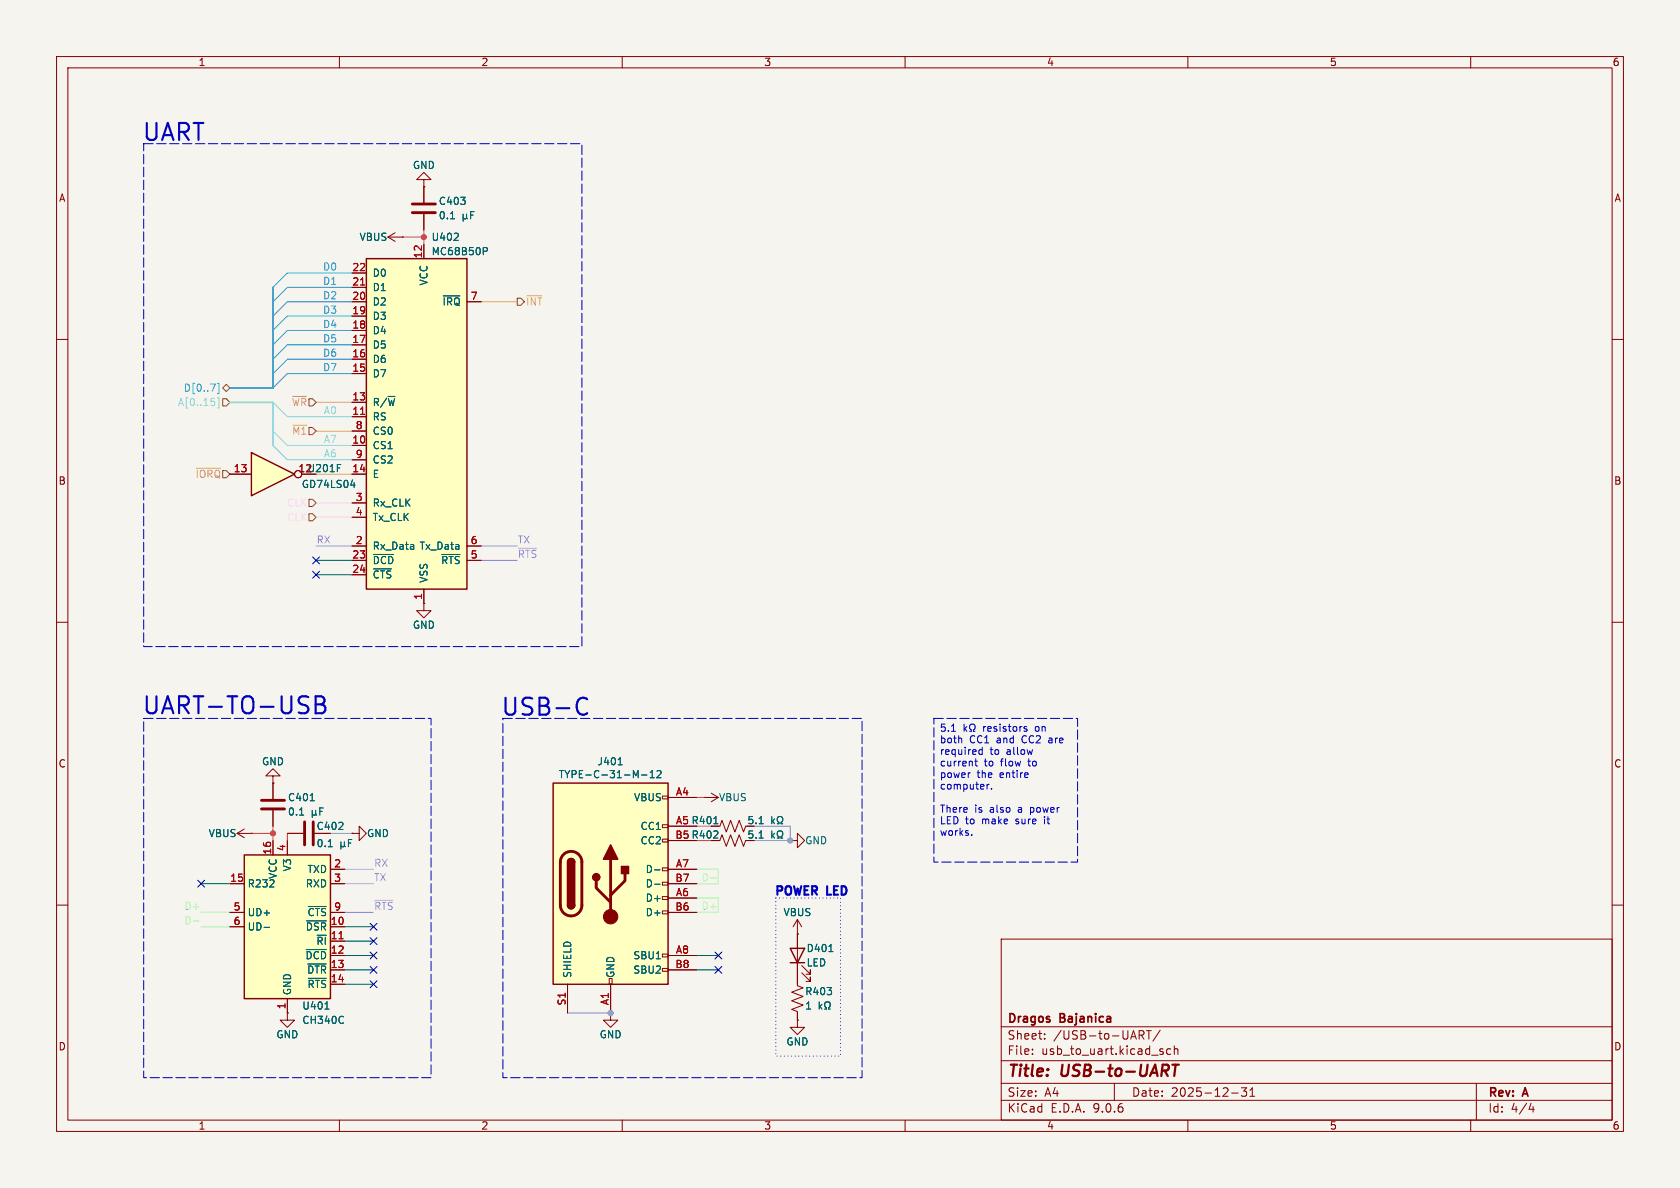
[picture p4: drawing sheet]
<svg xmlns="http://www.w3.org/2000/svg" width="297mm" height="210mm" viewBox="0 0 297 210" stroke-linecap="round" stroke-linejoin="round" font-family="sans-serif">
<path d="M0 0h297v210h-297z" fill="#f5f4ef" stroke="#f5f4ef" stroke-width=".18"/>
<g fill="none" stroke="#840000" stroke-width=".18">
<path d="M10 10h277v190h-277zM12 12h273v186h-273zM60 10v2M110 10v2M160 10v2M210 10v2M260 10v2M10 60h2M285 60h2M10 110h2M285 110h2M62.2 147.3h1.3v-1.2l1.3 1.2-1.3 1.3v-1.3"/>
<path d="M62.2 147.3h.1M125.7 148.6h1.6l.3-1 .8 2 .8-2 .7 2 .8-2 .7 2 .4-1M10 160h2M107.9 179.1v1.2h1.3l-1.3 1.3-1.2-1.3h1.2M107.9 179.1h.1M177 166h108v32h-108zM285 160h2M60 198v2M110 198v2M160 198v2M177 194.5h108M177 191.5h108"/>
<path d="M177 187.5h108M177 181.5h108M182.5 186.3v.1M182.5 185.5v.1M184.7 183.6v.1M184.7 182.8v.1M197 191.5v3M201.4 183l.7-.1 .1-.2v-.4l-.2-.1h-.6v1.5M201.7 183l.5 .7M202.7 182.2h.8M203.1 182.2v1.5M205.1 182.1l-1.3 2"/>
<path d="M205.5 185.9l.2 .2-.2 .3M205.5 185.4l.1 .1M207 185.5l-.5-.1-.3 .3v.4l.2 .2h.6M207.6 185.5l.2-.1 .4 .1v.9M207.6 184.9v1.5M210 198v2M217.7 193.2h1.2M219.5 192.3h.9l-.5 .6 .4 .1v.7l-.2 .1h-.4l-.2-.1M221 193.8h.8M221 192.7l.4-.4v1.5M260 198v2M261 191.5v6.5"/>
<path d="M270.7 195l-.4 1.1h.9M271 195.6v1"/>
</g>
<path d="M207.3 188.2h1.1M207.8 188.2l-.2 2" fill="none" stroke="#840000" stroke-width=".4"/>
<path d="M134.2 148.2h.7M136.4 146.9v1.3M136.6 147.7l.3 .5M136.9 147.3l-.5 .5M137.4 148.2h.3v-.3a.54 .54 0 0 1-.3-.7 .54 .54 0 0 1 .8-.3 .58 .58 0 0 1-.1 1v.3h.3" fill="none" stroke="#006464" stroke-width=".18"/>
<path d="M97.8 138.4h20.3v35.6h-20.3z" fill="#ffffc2"/>
<g fill="none" stroke="#840000" stroke-width=".18">
<path d="M74.9 106.7v1.3h1.3l-1.3 1.2-1.2-1.2h1.2M74.9 106.7h.1M48.3 137.2h1.2l-1.2-1.3-1.3 1.3h1.3v1.2M48.3 138.4h.1M48.3 138.4v2.8M41.9 147.3l1.3 .8M41.9 147.3h2.5M43.2 146.6l-1.3 .7M44.4 147.3h.1M48.3 143.3v2.8M50.8 147.3h2.8M117.1 140.7h1v.5h-1z"/>
<path d="M117.1 145.8h1v.5h-1zM117.1 148.3h1v.5h-1zM117.1 153.4h1v.5h-1zM117.1 156h1v.5h-1zM117.1 158.5h1v.5h-1zM118.1 141h5.1M118.1 146.1h5.1M118.1 148.6h5.1M118.1 153.7h5.1M118.1 156.2h5.1M118.1 158.8h5.1M124.5 141h.1"/>
<path d="M124.5 141h2.5M125.7 146.1h1.6l.3-1.1 .8 2.1 .8-2.1 .7 2.1 .8-2.1 .7 2.1 .4-1M125.7 140.2l1.3 .8M127 141l-1.3 .7M139.7 148.6h1.3v-1.3l1.2 1.3-1.2 1.3v-1.3M139.7 148.6h.1M100.3 174v5.1M107.7 173h.5v1h-.5zM107.9 174v5.1M117.1 161h1v.5h-1zM117.1 168.7h1v.5h-1zM117.1 171.2h1v.5h-1z"/>
<path d="M118.1 161.3h5.1M118.1 168.9h5.1M118.1 171.5h5.1"/>
</g>
<path d="M97.8 138.4h20.3v35.6h-20.3zM100.3 152.4a.64 .64 0 0 1 .7-.6 .64 .64 0 0 1 .6 .6M100.3 160a.64 .64 0 0 0 .7 .7 .64 .64 0 0 0 .6-.7" fill="none" stroke="#840000" stroke-width=".25"/>
<path d="M46.2 141.5h4.1M46.2 143h4.1M53.8 145.3v4.1M55.4 145.3v4.1M99.6 151.1a1.9 1.9 0 0 1 2.1-.5 1.9 1.9 0 0 1 1.2 1.8v7.6a1.91 1.91 0 0 1-1.9 1.9 1.91 1.91 0 0 1-1.9-1.9v-7.7l.1-.7zM105.4 155.7v1.3l2.5 2.5M107.9 151.9v10.2M110.5 154.4v1.3l-2.6 2.5" fill="none" stroke="#840000" stroke-width=".51"/>
<g fill="#840000" stroke="#840000" stroke-width=".25">
<path d="M100.3 152.4h1.3v7.6h-1.3z"/>
<path d="M100.5 152a.64 .64 0 0 1 .7-.2 .64 .64 0 0 1 .4 .6h-1.3z"/>
<path d="M100.3 160h1.3a.64 .64 0 0 1-.6 .7 .64 .64 0 0 1-.7-.7z"/>
<path d="M107.9 149.4l1.3 2.5h-2.5z"/>
<path d="M109.9 153.2h1.2v1.2h-1.2z"/>
<circle cx="105.4" cy="155.1" r=".63"/>
</g>
<circle cx="107.9" cy="162.1" r="1.27" fill="#840000" stroke="#840000" stroke-width=".18"/>
<g fill="none" stroke="#006464" stroke-width=".18">
<path d="M109.3 135.2h.7M113.4 137h1M114.9 137.5h.8M114.9 136.6l.4-.4v1.3M116.1 136.3l.5-.1 .3 .4-.8 .9h.8M53 144.1h.7M54.8 141.5h.8M55.2 143.9l.2 .2h.2l.2-.2M55.2 143.2v1.3M55.8 143.9l.2 .2M55.8 143.2v.7M56.5 143.4h.5"/>
<path d="M57.1 142.8h-.6v1.3M58 149.7h.8M60.3 149.5l.2 .2h.2l.2-.2M60.3 148.8v1.3M60.9 149.5l.2 .2M60.9 148.8v.7M61.6 149h.4M62.2 148.4h-.6v1.3M115.7 153.8h1M115.7 156.3h1M126.2 145.6h.7M134.2 145.6h.7"/>
<path d="M136.4 144.3v1.3M136.6 145.1l.3 .5M136.9 144.8l-.5 .5M137.4 145.6h.3v-.2a.54 .54 0 0 1-.3-.8 .54 .54 0 0 1 .8-.2 .58 .58 0 0 1-.1 1v.2h.3"/>
</g>
<path d="M43.2 151.1h15.2v25.4h-15.2z" fill="#ffffc2"/>
<path d="M43.2 151.1h15.2v25.4h-15.2zM139.7 167.6h2.5l-1.2 2.6zM139.7 170.2h2.5" fill="none" stroke="#840000" stroke-width=".25"/>
<g fill="none" stroke="#840000" stroke-width=".18">
<path d="M40.6 156.2h2.6M48.3 148.6v2.5M50.8 148.6v2.5M58.4 156.2h2.6M58.4 153.7h2.6M40.6 161.3h2.6M40.6 163.8h2.6M50.8 179.1v1.2h1.3l-1.3 1.3-1.3-1.3h1.3M50.8 179.1h.1M50.8 176.5v2.6M58.4 161.3h2.6M58.4 163.8h2.6"/>
<path d="M58.4 166.4h2.6M58.4 168.9h2.6M58.4 171.5h2.6M58.4 174h2.6M141 162.6v11.6l1 .4-2 .8 2 .7-2 .8 2 .8-2 .7 1 .4v1.5M141 165.1h.1M141 162.6l-.8 1.2M141 162.6l.7 1.2M141.7 172l1.6 1.5v-.8v.8h-.8M141.7 170.7l1.6 1.5v-.7v.7h-.8M141 180.3v1.3h1.2l-1.2 1.3-1.3-1.3h1.3M141 180.3h.1"/>
</g>
<g fill="none" stroke="#006464" stroke-width=".18">
<path d="M46.7 163.9h1M54.1 167.9h3.6M54.2 162.8h3.5M54.4 170.4h3.3M54.5 160.2h3.2M54.5 172.9h3.2M57.4 178.4h.8M60.6 179.7l.1 .1M144.8 177.1v1.3M145 177.9l.3 .5M145.3 177.5l-.5 .5M145.8 178.4h.3v-.3a.54 .54 0 0 1-.3-.7 .54 .54 0 0 1 .8-.2 .58 .58 0 0 1-.1 .9v.3h.3"/>
<path d="M146.5 168.2h.8M60.7 180.8l-.1 .1"/>
</g>
<path d="M59.9 166h.8" fill="none" stroke="#a90000" stroke-width=".18"/>
<path d="M64.8 45.7h17.7v58.4h-17.7z" fill="#ffffc2"/>
<path d="M64.8 45.7h17.7v58.4h-17.7z" fill="none" stroke="#840000" stroke-width=".25"/>
<g fill="none" stroke="#840000" stroke-width=".18">
<path d="M74.9 31.8h1.3l-1.3-1.3-1.2 1.3h1.2v1.2M74.9 33h.1M74.9 33v2.8M74.9 37.8v2.8M62.2 48.3h2.6M62.2 50.8h2.6M62.2 53.3h2.6M62.2 55.9h2.6M62.2 58.4h2.6M68.6 41.9l1.2 .8M68.6 41.9h2.5M69.8 41.1l-1.2 .8"/>
<path d="M71.1 41.9h.1M74.9 43.2v2.5M82.5 53.3h2.6M62.2 61h2.6M62.2 63.5h2.6M62.2 66h2.6M62.2 71.1h2.6M62.2 73.7h2.6M62.2 76.2h2.6M62.2 78.7h2.6M62.2 81.3h2.6M62.2 83.8h2.6"/>
<path d="M62.2 88.9h2.6M62.2 91.4h2.6M62.2 96.5h2.6M62.2 99.1h2.6M82.5 96.5h2.6M82.5 99.1h2.6M62.2 101.6h2.6M74.9 104.1v2.6"/>
</g>
<path d="M63.7 50.4h.8M63.7 73.2h.8" fill="none" stroke="#a90000" stroke-width=".18"/>
<g fill="none" stroke="#006464" stroke-width=".18">
<path d="M79.6 38.7h.8M81.9 38.5l.2 .2h.2l.2-.2M81.9 37.8v1.3M82.5 38.5l.2 .2M82.5 37.8v.7M83.2 38h.4M83.8 37.4h-.6v1.3M78.4 52.3h2.9M80.2 42.5h.8M81 41.3v.5M85.4 43.8h.5l.3 .2-.2 .4h-.6M66 98h3.6"/>
<path d="M78.1 98h3.2M66 100.6h3.2"/>
</g>
<path d="M72.9 36.1h4.1M72.9 37.6h4.1" fill="none" stroke="#840000" stroke-width=".51"/>
<path d="M44.4 80l7.7 3.8-7.7 3.8z" fill="#ffffc2"/>
<path d="M44.4 80l7.7 3.8-7.7 3.8z" fill="none" stroke="#840000" stroke-width=".25"/>
<g fill="none" stroke="#840000" stroke-width=".18">
<path d="M74.9 33h.1M74.9 33v2.8M74.9 37.8v2.8M62.2 48.3h2.6M62.2 50.8h2.6M62.2 53.3h2.6M62.2 55.9h2.6M62.2 58.4h2.6M71.1 41.9h.1M74.9 43.2v2.5M82.5 53.3h2.6M62.2 61h2.6"/>
<path d="M62.2 63.5h2.6M62.2 66h2.6M62.2 71.1h2.6M62.2 73.7h2.6M62.2 76.2h2.6M62.2 78.7h2.6M40.6 83.8h3.8M62.2 83.8h2.6M62.2 81.3h2.6M62.2 88.9h2.6M62.2 91.4h2.6M62.2 96.5h2.6"/>
<path d="M62.2 99.1h2.6M82.5 96.5h2.6M82.5 99.1h2.6M62.2 101.6h2.6M74.9 106.7h.1M74.9 104.1v2.6M48.3 138.4h.1M48.3 138.4v2.8M40.6 156.2h2.6M44.4 147.3h.1M48.3 143.3v2.8M48.3 148.6v2.5"/>
<path d="M50.8 148.6v2.5M50.8 147.3h2.8M58.4 153.7h2.6M58.4 156.2h2.6M62.2 147.3h.1M118.1 148.6h5.1M118.1 141h5.1M118.1 146.1h5.1M118.1 153.7h5.1M118.1 156.2h5.1M118.1 158.8h5.1M125.7 148.6h1.3"/>
<path d="M125.7 146.1h1.3M40.6 161.3h2.6M40.6 163.8h2.6M50.8 179.1h.1M50.8 176.5v2.6M58.4 161.3h2.6M58.4 168.9h2.6M58.4 171.5h2.6M58.4 163.8h2.6M58.4 166.4h2.6M58.4 174h2.6M100.3 174v5.1"/>
<path d="M107.9 179.1h.1M107.9 174v5.1M118.1 161.3h5.1M118.1 168.9h5.1M118.1 171.5h5.1M141 165.1h.1M141 165.1v2.5M141 170.2v3.8M141 179.1v1.2M141 180.3h.1"/>
<circle cx="52.7" cy="83.8" r=".63"/>
</g>
<g fill="none" stroke="#006464" stroke-width=".18">
<path d="M79.6 38.7h.8M81.9 38.5l.2 .2h.2l.2-.2M81.9 37.8v1.3M82.5 38.5l.2 .2M82.5 37.8v.7M83.2 38h.4M83.8 37.4h-.6v1.3M78.4 52.3h2.9M80.2 42.5h.8M81 41.3v.5M85.4 43.8h.5l.3 .2-.2 .4h-.6M59.6 82.1h.6"/>
<path d="M62 85.8h.8M62.6 85.3v.9M66 98h3.6M78.1 98h3.2M66 100.6h3.2M109.3 135.2h.7M113.4 137h1M114.9 137.5h.8M114.9 136.6l.4-.4v1.3M116.1 136.3l.5-.1 .3 .4-.8 .9h.8M53 144.1h.7M54.8 141.5h.8"/>
<path d="M55.2 143.9l.2 .2h.2l.2-.2M55.2 143.2v1.3M55.8 143.9l.2 .2M55.8 143.2v.7M56.5 143.4h.5M57.1 142.8h-.6v1.3M58 149.7h.8M60.3 149.5l.2 .2h.2l.2-.2M60.3 148.8v1.3M60.9 149.5l.2 .2M60.9 148.8v.7M61.6 149h.4"/>
<path d="M62.2 148.4h-.6v1.3M115.7 153.8h1M115.7 156.3h1M126.2 145.6h.7M134.2 148.2h.7M134.2 145.6h.7M136.4 144.3v1.3M136.4 146.9v1.3M136.6 147.7l.3 .5M136.6 145.1l.3 .5M136.9 147.3l-.5 .5M136.9 144.8l-.5 .5"/>
<path d="M137.4 148.2h.3v-.3a.54 .54 0 0 1-.3-.7 .54 .54 0 0 1 .8-.3 .58 .58 0 0 1-.1 1v.3h.3M137.4 145.6h.3v-.2a.54 .54 0 0 1-.3-.8 .54 .54 0 0 1 .8-.2 .58 .58 0 0 1-.1 1v.2h.3M46.7 163.9h1M54.1 167.9h3.6M54.2 162.8h3.5M54.4 170.4h3.3M54.5 160.2h3.2M54.5 172.9h3.2M57.4 178.4h.8M60.6 179.7l.1 .1M144.8 177.1v1.3M145 177.9l.3 .5"/>
<path d="M145.3 177.5l-.5 .5M145.8 178.4h.3v-.3a.54 .54 0 0 1-.3-.7 .54 .54 0 0 1 .8-.2 .58 .58 0 0 1-.1 .9v.3h.3M146.5 168.2h.8M60.7 180.8l-.1 .1"/>
</g>
<path d="M91.4 52.7h.7l.6 .6-.6 .7h-.7zM39.4 70.5h.6l.6 .6-.6 .7h-.6zM39.4 68.6l.6-.7 .6 .7-.6 .6zM54.6 88.3h.6l.7 .6-.7 .6h-.6zM54.6 90.8h.6l.7 .6-.7 .7h-.6z" fill="none" stroke="#725600" stroke-width=".18"/>
<path d="M85.1 53.3h6.3M93.1 52.3h2.7M51.7 70.1h2.5M51.8 75.2h2.4M55.9 76.2h6.3M55.9 71.1h6.3M34.7 82.8h4.3M55.9 83.8h6.3" fill="none" stroke="#ffa332" stroke-width=".18"/>
<path d="M37.9 71v.6M38.4 70.3h.3v1.8h-.3M48.3 78.7l2.5 2.6h11.4M48.3 76.2l2.5 2.5h11.4M48.3 71.1l2.5 2.6h11.4" fill="none" stroke="#81f3ff" stroke-width=".18"/>
<path d="M62.2 53.3h-11.4l-2.5 2.6M62.2 55.9h-11.4l-2.5 2.5M62.2 58.4h-11.4l-2.5 2.6M62.2 48.3h-11.4l-2.5 2.5M62.2 50.8h-11.4l-2.5 2.5M38.4 67.8h.3v1.8h-.3M62.2 66h-11.4l-2.5 2.6M62.2 63.5h-11.4l-2.5 2.5M62.2 61h-11.4l-2.5 2.5" fill="none" stroke="#2095ff" stroke-width=".18"/>
<path d="M55.9 96.5h6.3M85.1 96.5h6.3M85.1 99.1h6.3M91.7 96.9h3.2M61 156.2h5M61 153.7h5M66.3 159.2h3.2M61 161.3h5" fill="none" stroke="#cb5dff" stroke-width=".18"/>
<path d="M123.2 158.8h3.8v2.5h-3.8M123.2 153.7h3.8v2.5h-3.8M125.6 155.2h1M34.2 162.8h1M35.6 161.3h5M35.6 163.8h5" fill="none" stroke="#80ff8d" stroke-width=".18"/>
<path d="M40.6 71.1h7.7v7.6" fill="none" stroke="#81f3ff" stroke-width=".3"/>
<path d="M48.3 50.8v17.8h-7.7" fill="none" stroke="#2095ff" stroke-width=".3"/>
<path d="M71.1 41.9h3.8M74.9 40.6v2.6M44.4 147.3h3.9M48.3 146.1v2.5M50.8 147.3v1.3M123.2 141h1.3" fill="none" stroke="#ff4e51" stroke-width=".18"/>
<path d="M55.9 99.1h6.3M55.9 101.6h6.3M35.6 156.2h5M61 171.5h5M61 174h5M61 166.4h5M61 168.9h5M61 163.8h5M123.2 171.5h3.8M123.2 168.9h3.8" fill="none" stroke="#009600" stroke-width=".18"/>
<path d="M58.4 147.3h3.8M133.3 146.1h6.4v2.5h-6.4M100.3 179.1h7.6" fill="none" stroke="#8695af" stroke-width=".18"/>
<path d="M55.9 88.9h6.3M55.9 91.4h6.3" fill="none" stroke="#ffc8e9" stroke-width=".18"/>
<g fill="none" stroke="#000084" stroke-width=".18">
<path d="M55.3 98.5l1.2 1.2M56.5 98.5l-1.2 1.2M55.3 101l1.2 1.2M56.5 101l-1.2 1.2M35 155.6l1.2 1.2M36.2 155.6l-1.2 1.2M65.4 173.4l1.2 1.2M65.4 163.2l1.2 1.2M65.4 165.8l1.2 1.2M65.4 170.8l1.2 1.3M65.4 168.3l1.2 1.2M66.6 173.4l-1.2 1.2"/>
<path d="M66.6 163.2l-1.2 1.2M66.6 165.8l-1.2 1.2M66.6 170.8l-1.2 1.3M66.6 168.3l-1.2 1.2M126.4 168.3l1.2 1.2M126.4 170.8l1.2 1.3M127.6 168.3l-1.2 1.2M127.6 170.8l-1.2 1.3"/>
</g>
<path d="M25.4 25.4h77.5v88.9h-77.5zM25.4 127h50.8v63.5h-50.8zM88.9 127h63.5v63.5h-63.5zM165.1 127h25.4v25.4h-25.4z" fill="none" stroke="#0000c2" stroke-width=".18" stroke-dasharray="1.7 .6"/>
<g fill="none" stroke="#0000c2" stroke-width=".18">
<path d="M168.2 129.3h.7M170 130.5v.8M170.4 128v1.3M170.6 128.8l.3 .5M170.9 128.4l-.5 .5M171.4 136.6h.1M171.4 129.3h.3v-.3a.54 .54 0 0 1-.3-.7 .54 .54 0 0 1 .8-.2 .58 .58 0 0 1-.1 .9v.3h.3M172.5 134.1v1.1l.3 .2M173 133.1l.3 .3 .4-.1M173.7 132.1v1.3M173.7 132.6l-.4-.1-.3 .3M174.5 138.7v.8"/>
<path d="M174.9 138.7l-.4 .2M175.3 139.4v.1M181.1 128.8l.4 .1 .1 .2-.2 .2-.4-.1M181.1 128.5h.4M171.8 147.6v.1"/>
</g>
<path d="M55.8 123.1h1a.73 .73 0 0 1 .6 .7 .73 .73 0 0 1-.6 .7 .8 .8 0 0 1 .7 .7 .8 .8 0 0 1-.6 .9h-1.1zM55.8 124.5h1M102.5 123.5a1.05 1.05 0 0 1 1.3 .1M103.8 126.1a1.05 1.05 0 0 1-1.3 .1" fill="none" stroke="#0000c2" stroke-width=".38"/>
<path d="M137.2 158.8h11.4v27.9h-11.4z" fill="none" stroke="#0000c2" stroke-width=".18" stroke-dasharray="0 .6"/>
<path d="M63.7 50.4h.8M63.7 73.2h.8M59.9 166h.8" fill="none" stroke="#a90000" stroke-width=".18"/>
<g fill="#ff4e51" stroke="#ff4e51" stroke-width=".18">
<circle cx="74.9" cy="41.9" r=".46"/>
<circle cx="48.3" cy="147.3" r=".46"/>
</g>
<g fill="#8695af" stroke="#8695af" stroke-width=".18">
<circle cx="139.7" cy="148.6" r=".46"/>
<circle cx="107.9" cy="179.1" r=".46"/>
</g>
<g font-size="4.2" fill="#0000c2">
<text x="25" y="25.4">UART</text>
<text x="25" y="126.8">UART-TO-USB</text>
<text x="88.4" y="127">USB-C</text>
</g>
<g font-size="2.8" fill="#840000">
<text x="178" y="190.9">Title:</text>
<text x="187.7" y="190.9">USB-to-UART</text>
</g>
<g font-size="2.1" fill="#0000c2">
<text x="136.7" y="158.8">POWER</text>
<text x="146.3" y="158.8">LED</text>
</g>
<g font-size="2.1" fill="#840000">
<text x="178" y="184">Sheet:</text>
<text x="178" y="181.2">Dragos</text>
<text x="186.2" y="184">/USB-to-UART/</text>
<text x="187.5" y="181.2">Bajanica</text>
<text x="178" y="186.7">File:</text>
<text x="184.1" y="186.7">usb_to_uart.kicad_sch</text>
<text x="178" y="196.9">KiCad</text>
<text x="178" y="194.1">Size:</text>
<text x="184.7" y="194.1">A4</text>
<text x="185.7" y="196.9">E.D.A.</text>
<text x="193.3" y="196.9">9.0.6</text>
<text x="200" y="194.1">Date:</text>
<text x="207" y="194.1">2025-12-31</text>
<text x="263" y="194.3">Rev:</text>
<text x="263" y="196.9">Id:</text>
<text x="267.1" y="196.9">4/4</text>
<text x="269.4" y="194.3">A</text>
</g>
<g font-size="1.8" fill="#840000">
<text x="35" y="11.9">1</text>
<text x="85" y="11.9">2</text>
<text x="135" y="11.9">3</text>
<text x="185" y="11.9">4</text>
<text x="235" y="11.9">5</text>
<text x="285" y="11.9">6</text>
<text x="10.3" y="35.9">A</text>
<text x="285.3" y="35.9">A</text>
<text x="10.3" y="85.9">B</text>
<text x="285.3" y="85.9">B</text>
<text x="10.3" y="135.9">C</text>
<text x="285.3" y="135.9">C</text>
<text x="55.9" y="146.9">C402</text>
<text x="132" y="148.4">5.1</text>
<text x="132" y="145.9">5.1</text>
<text x="10.3" y="185.9">D</text>
<text x="285.3" y="185.9">D</text>
<text x="35" y="199.9">1</text>
<text x="85" y="199.9">2</text>
<text x="135" y="199.9">3</text>
<text x="185" y="199.9">4</text>
<text x="235" y="199.9">5</text>
<text x="285" y="199.9">6</text>
</g>
<g font-size="1.8" fill="#006464">
<text x="72.9" y="30.1">GND</text>
<text x="77.5" y="36.4">C403</text>
<text x="77.5" y="39">0.1</text>
<text x="63.5" y="42.8">VBUS</text>
<text x="76.2" y="42.8">U402</text>
<text x="76.2" y="45.3">MC68B50P</text>
<text x="65.8" y="49.1">D0</text>
<text x="65.8" y="51.7">D1</text>
<text x="75.8" y="50.6" transform="rotate(-90 75.8 50.6)">VCC</text>
<text x="65.8" y="54.2">D2</text>
<text x="65.8" y="56.7">D3</text>
<text x="65.8" y="59.3">D4</text>
<text x="78.1" y="54.2">~{IRQ}</text>
<text x="65.8" y="61.8">D5</text>
<text x="65.8" y="64.4">D6</text>
<text x="65.8" y="66.9">D7</text>
<text x="65.8" y="72">R/~{W}</text>
<text x="65.8" y="74.5">RS</text>
<text x="65.8" y="77.1">CS0</text>
<text x="65.8" y="79.6">CS1</text>
<text x="65.8" y="82.1">CS2</text>
<text x="53.3" y="86.5">GD74LS04</text>
<text x="65.8" y="84.7">E</text>
<text x="65.8" y="89.8">Rx_CLK</text>
<text x="65.8" y="92.3">Tx_CLK</text>
<text x="65.8" y="97.4">Rx_Data</text>
<text x="65.8" y="99.9">~{DCD}</text>
<text x="74.1" y="97.4">Tx_Data</text>
<text x="77.9" y="99.9">~{RTS}</text>
<text x="65.8" y="102.5">~{CTS}</text>
<text x="75.8" y="103.1" transform="rotate(-90 75.8 103.1)">VSS</text>
<text x="72.9" y="111.4">GND</text>
<text x="46.2" y="135.5">GND</text>
<text x="98.7" y="137.8">TYPE-C-31-M-12</text>
<text x="105.6" y="135.5">J401</text>
<text x="50.8" y="141.8">C401</text>
<text x="112" y="141.8">VBUS</text>
<text x="127" y="141.8">VBUS</text>
<text x="36.8" y="148.2">VBUS</text>
<text x="50.8" y="144.4">0.1</text>
<text x="55.9" y="150">0.1</text>
<text x="64.8" y="148.2">GND</text>
<text x="113.1" y="146.9">CC1</text>
<text x="113.1" y="149.5">CC2</text>
<text x="119.4" y="145.8">A5 R401</text>
<text x="142.2" y="149.5">GND</text>
<text x="49.1" y="155.5" transform="rotate(-90 49.1 155.5)">VCC</text>
<text x="51.7" y="154.1" transform="rotate(-90 51.7 154.1)">V3</text>
<text x="54.3" y="154.5">TXD</text>
<text x="114" y="154.5">D-</text>
<text x="43.7" y="157.1">R232</text>
<text x="54" y="157.1">RXD</text>
<text x="114" y="157.1">D-</text>
<text x="114" y="159.6">D+</text>
<text x="43.7" y="162.2">UD+</text>
<text x="43.7" y="164.7">UD-</text>
<text x="54" y="164.7">~{DSR}</text>
<text x="54.3" y="162.2">~{CTS}</text>
<text x="55.8" y="167.2">~{RI}</text>
<text x="114" y="162.2">D+</text>
<text x="138.4" y="162.2">VBUS</text>
<text x="53.9" y="169.8">~{DCD}</text>
<text x="54.2" y="172.3">~{DTR}</text>
<text x="101.2" y="173" transform="rotate(-90 101.2 173)">SHIELD</text>
<text x="108.8" y="173" transform="rotate(-90 108.8 173)">GND</text>
<text x="111.9" y="169.8">SBU1</text>
<text x="111.9" y="172.3">SBU2</text>
<text x="142.5" y="168.5">D401</text>
<text x="142.5" y="171">LED</text>
<text x="51.7" y="176" transform="rotate(-90 51.7 176)">GND</text>
<text x="53.3" y="178.7">U401</text>
<text x="54.3" y="174.9">~{RTS}</text>
<text x="142.2" y="176.1">R403</text>
<text x="142.2" y="178.7">1</text>
<text x="48.8" y="183.7">GND</text>
<text x="53.3" y="181.2">CH340C</text>
<text x="105.9" y="183.7">GND</text>
<text x="138.9" y="185">GND</text>
</g>
<g font-size="1.8" fill="#2095ff">
<text x="57" y="47.9">D0</text>
<text x="57" y="50.5">D1</text>
<text x="57" y="53">D2</text>
<text x="57" y="55.5">D3</text>
<text x="57" y="58.1">D4</text>
<text x="57" y="65.7">D7</text>
<text x="57" y="60.6">D5</text>
<text x="57" y="63.2">D6</text>
<text x="32.4" y="69.4">D[0..7]</text>
</g>
<g font-size="1.8" fill="#a90000">
<text x="74.7" y="45.8" transform="rotate(-90 74.7 45.8)">12</text>
<text x="62.2" y="48">22</text>
<text x="62.2" y="50.5">21</text>
<text x="62.2" y="53.1">20</text>
<text x="83.1" y="53.1">7</text>
<text x="62.2" y="55.6">19</text>
<text x="62.2" y="58.2">18</text>
<text x="62.2" y="60.7">17</text>
<text x="62.2" y="63.2">16</text>
<text x="62.2" y="65.8">15</text>
<text x="62.2" y="70.9">13</text>
<text x="62.2" y="73.4">11</text>
<text x="62.8" y="75.9">8</text>
<text x="41.2" y="83.6">13</text>
<text x="52.7" y="83.6">12U201F</text>
<text x="62.2" y="78.5">10</text>
<text x="62.2" y="83.6">14</text>
<text x="62.8" y="81">9</text>
<text x="62.8" y="88.6">3</text>
<text x="62.8" y="91.2">4</text>
<text x="62.2" y="98.8">23</text>
<text x="62.2" y="101.3">24</text>
<text x="62.8" y="96.3">2</text>
<text x="83.1" y="96.3">6</text>
<text x="83.1" y="98.8">5</text>
<text x="74.7" y="106.1" transform="rotate(-90 74.7 106.1)">1</text>
<text x="119.4" y="140.7">A4</text>
<text x="119.3" y="148.3">B5 R402</text>
<text x="40.6" y="156">15</text>
<text x="48" y="151.2" transform="rotate(-90 48 151.2)">16</text>
<text x="50.5" y="150.6" transform="rotate(-90 50.5 150.6)">4</text>
<text x="59" y="153.4">2</text>
<text x="59" y="156">3</text>
<text x="119.3" y="156">B7</text>
<text x="119.4" y="153.4">A7</text>
<text x="41.2" y="161">5</text>
<text x="59" y="161">9</text>
<text x="119.3" y="161">B6</text>
<text x="119.4" y="158.5">A6</text>
<text x="41.2" y="163.6">6</text>
<text x="58.4" y="163.6">10</text>
<text x="58.4" y="166.1">11</text>
<text x="58.4" y="168.7">12</text>
<text x="58.4" y="171.2">13</text>
<text x="58.4" y="173.7">14</text>
<text x="119.3" y="171.2">B8</text>
<text x="119.4" y="168.7">A8</text>
<text x="50.5" y="178.5" transform="rotate(-90 50.5 178.5)">1</text>
<text x="100.1" y="177.8" transform="rotate(-90 100.1 177.8)">S1</text>
<text x="107.7" y="177.8" transform="rotate(-90 107.7 177.8)">A1</text>
</g>
<text font-size="1.8" fill="#ffa332" x="92.9" y="54.2">~{INT}</text>
<g font-size="1.8" fill="#81f3ff">
<text x="31.4" y="72">A[0..15]</text>
<text x="57.1" y="73.3">A0</text>
<text x="57.1" y="80.9">A6</text>
<text x="57.1" y="78.4">A7</text>
</g>
<g font-size="1.8" fill="#725600">
<text x="51.5" y="72">~{WR}</text>
<text x="51.6" y="77.1">~{M1}</text>
<text x="34.4" y="84.7">~{IORQ}</text>
</g>
<g font-size="1.8" fill="#ffc8e9">
<text x="50.6" y="89.8">CLK</text>
<text x="50.6" y="92.3">CLK</text>
</g>
<g font-size="1.8" fill="#cb5dff">
<text x="55.9" y="96.2">RX</text>
<text x="91.4" y="96.2">TX</text>
<text x="91.4" y="98.7">~{RTS}</text>
<text x="66" y="153.3">RX</text>
<text x="66" y="155.9">TX</text>
<text x="66" y="160.9">~{RTS}</text>
</g>
<g font-size="1.8" fill="#0000c2">
<text x="166.1" y="129.7">5.1</text>
<text x="166.1" y="131.7">both</text>
<text x="171.4" y="131.7">CC1</text>
<text x="173.9" y="129.7">resistors</text>
<text x="176.3" y="131.7">and</text>
<text x="180.9" y="131.7">CC2</text>
<text x="183.3" y="129.7">on</text>
<text x="185.9" y="131.7">are</text>
<text x="166.1" y="133.8">required</text>
<text x="166.1" y="135.8">current</text>
<text x="166.1" y="137.9">power</text>
<text x="172.7" y="137.9">the</text>
<text x="174" y="135.8">to</text>
<text x="175" y="133.8">to</text>
<text x="176.9" y="137.9">entire</text>
<text x="177" y="135.8">flow</text>
<text x="178.1" y="133.8">allow</text>
<text x="182.1" y="135.8">to</text>
<text x="166.1" y="139.9">computer.</text>
<text x="166.1" y="144">There</text>
<text x="172.3" y="144">is</text>
<text x="175.1" y="144">also</text>
<text x="180.3" y="144">a</text>
<text x="182.6" y="144">power</text>
<text x="166.1" y="146">LED to</text>
<text x="166.1" y="148.1">works.</text>
<text x="173.7" y="146">make</text>
<text x="179.8" y="146">sure</text>
<text x="185.1" y="146">it</text>
</g>
<g font-size="1.8" fill="#80ff8d">
<text x="124" y="155.9">D-</text>
<text x="32.5" y="160.9">D+</text>
<text x="124" y="160.9">D+</text>
<text x="32.5" y="163.5">D-</text>
</g>
</svg>
